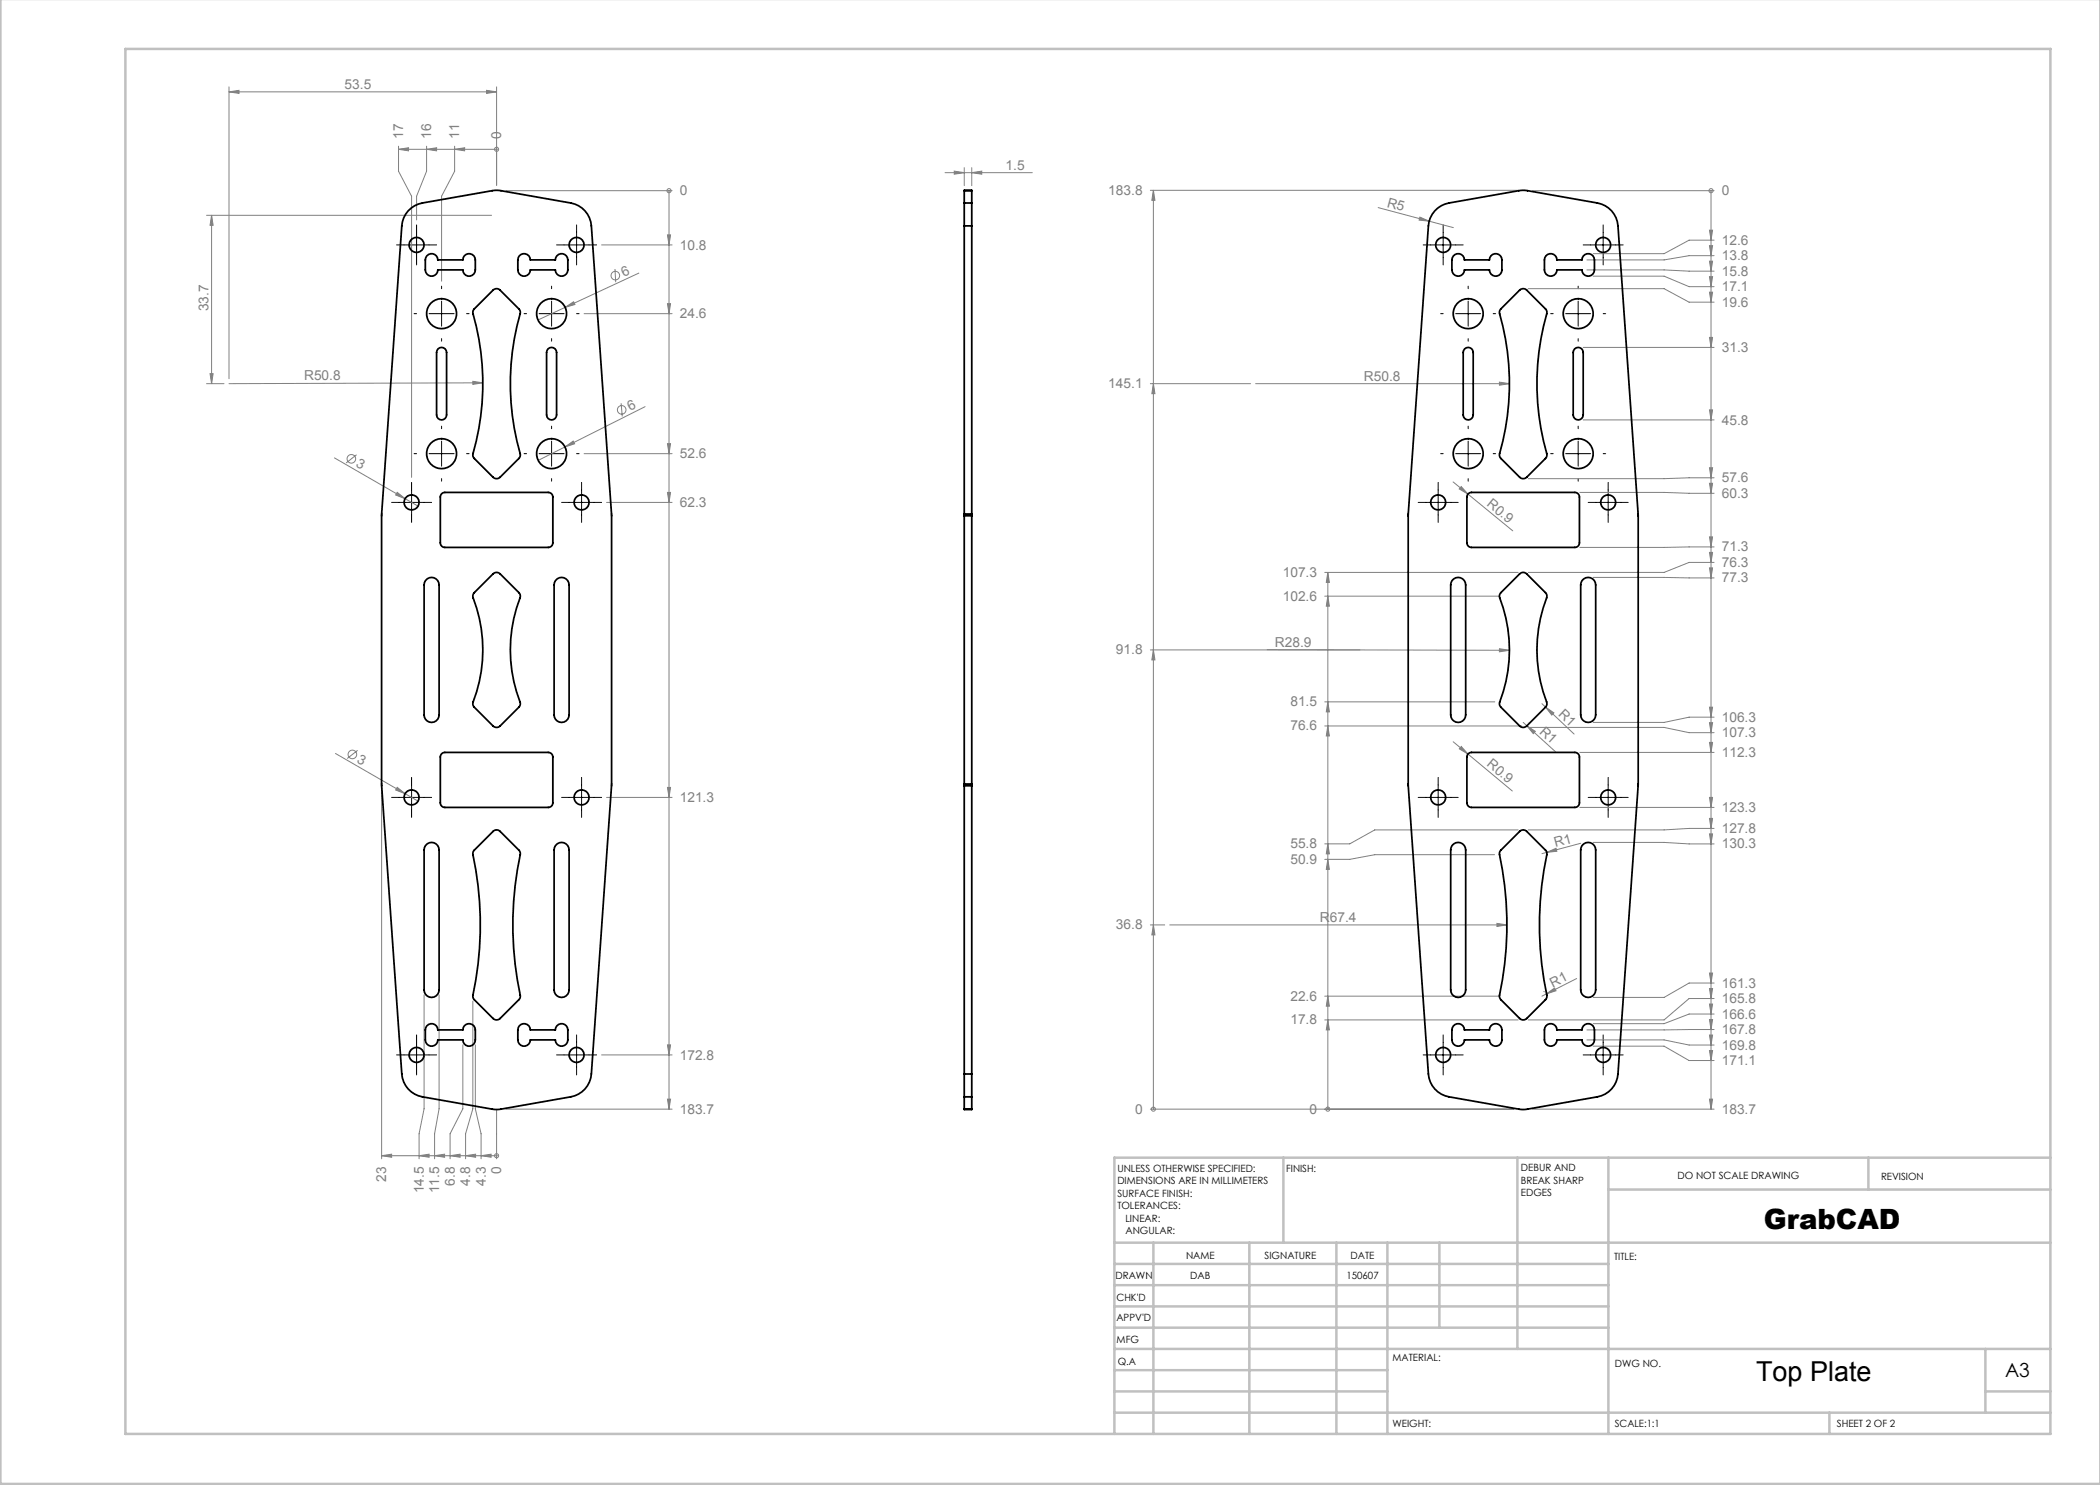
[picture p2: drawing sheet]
<svg xmlns="http://www.w3.org/2000/svg" width="420mm" height="297mm" viewBox="0 0 420 297" stroke-linecap="round" stroke-linejoin="round" font-family="sans-serif">
<g fill="none" stroke="#808080" stroke-width=".2">
<path d="M45.8 18.4l2-.3v.6zM45.8 17.4v58.3M45.8 18.4h53.5M97.3 18.1l2 .3-2 .3zM99.3 17.4v19.7M79.7 29.9h19.6M79.7 29.2v5l2.6 5v56.3M79.7 29.9l2-.3v.6zM85.3 29.9l2-.3v.6zM85.3 29.2v5l-2 5v4.8M90.9 29.2v5l-2.6 5v17M90.9 29.9l2-.3v.6z"/>
<path d="M99.3 29.9h.1M101.2 38.1h33.2M133.8 38.1h.1M133.8 38.1v183.7M189 34.5h17.5M190.8 34.2l2 .3-2 .3zM192.8 33.5v3.6M194.3 34.5l2-.3v.6zM194.3 33.5v3.6M230.1 38.1h73.5M230.7 38.1l.3 2h-.6zM230.7 38.1v183.7"/>
<path d="M306.5 38.1h36.3M342.2 38.1v183.7M342.2 38.1h.1M41.3 43.1h57M42.3 43.1l.3 2h-.6zM42.3 43.1v33.6M120.3 49h14.1M123 53.8l.1 2.6M127.8 54.6l-14.8 6.9M133.5 47h.6l-.3 2zM275.6 41.5l15.1 4M284 43.4l1.8 .8-2-.2z"/>
<path d="M305.6 57.7h27.2l5 2.7h5M317.4 54h15.4l5 .2h5M318.6 55.2h14.2l5 2.1h5M341.9 46h.6l-.3 2zM341.9 49.1h.6l-.3 2zM341.9 52.2h.6l-.3 2zM341.9 55.3h.6l-.3 2zM341.9 58.4h.6l-.3 2zM342.8 48h-5l-5 2.7h-14.2M342.8 51.1h-5l-5 .9h-15.4M41.3 76.7h3.5M42 74.7h.6l-.3 2z"/>
<path d="M94.6 76.3l2 .3-2 .3zM96.6 76.6l-50.8 .1M113 61.5l1.7-1.2 .3 .6zM113 61.5l-5.4 2.5M116.8 62.7h17.6M133.5 60.7h.6l-.3 2zM230.1 76.7h20M230.7 76.7l.3 2h-.6zM251.1 76.7h50.8M299.9 76.4l2 .3-2 .3zM316.6 69.5h26.2M341.9 67.5h.6l-.3 2z"/>
<path d="M66.9 91.6l16.7 9.6M71.3 91l-2.1 1.6M79.4 98.5l1.6 1.2-1.9-.7zM113 89.4l1.6-1.2 .3 .6zM116.8 90.7h17.6M124.2 80.7l.3 2.6M129 81.3l-21.4 10.8M133.5 88.7h.6l-.3 2zM133.5 98.5h.6l-.3 2zM290.6 96.4l11.9 9.8M292.2 97.3l1.4 1.5-1.7-1zM316 98.5h16.8l10 .2"/>
<path d="M316.6 84h26.2M341.9 82h.6l-.3 2zM341.9 93.6h.6l-.3 2zM341.9 96.7h.6l-.3 2zM342.8 95.6l-10 .1h-27.2M121.3 100.5h13.1M264.9 114.5h38.7M264.9 119.2h35M265.6 114.5v107.3M265.6 119.2l.3 2h-.6zM265.6 114.5l.3 2h-.6zM318.6 115.5l24.2 .1"/>
<path d="M341.9 107.4h.6l-.3 2zM341.9 110.5h.6l-.3 2zM341.9 113.6h.6l-.3 2zM342.8 109.4l-26.8 .1M342.8 112.5h-5l-5 2h-27.2M230.1 130h41.9M230.7 130l.3 2h-.6zM253.4 129.9l48.5 .2M299.9 129.7l2 .4-2 .3zM67.1 150.7l16.5 9.5M71.5 150.1l-2.1 1.6M76.3 158.2v73.6"/>
<path d="M79.4 157.5l1.6 1.2-1.9-.7zM121.3 159.5h13.1M133.5 157.5h.6l-.3 2zM264.9 145.2h39.4M264.9 140.4h34.1M265.6 145.2l.3 2h-.6zM265.6 140.4l.3 2h-.6zM290.6 148.4l11.9 9.8M292.3 149.3l1.3 1.5-1.7-1zM304.6 144.5l6.5 5.8M305.4 145.2l1.7 1.1-.4 .4zM305.6 144.4v.1"/>
<path d="M305.6 145.5h27.2l5 1h5M308.4 140.7l6.4 6.1M309.1 141.4l1.7 1.2-.4 .4zM316 150.5h26.8M341.9 141.4h.6l-.3 2zM341.9 144.5h.6l-.3 2zM341.9 148.5h.6l-.3 2zM341.9 159.5h.6l-.3 2zM342.8 143.4h-5l-5 1.1h-14.2M265.6 171.9l.3 2h-.6zM265.6 168.8l.3 2h-.6zM298.9 170.9h-24l-5 1h-5"/>
<path d="M303.6 166h-28.7l-5 2.8h-5M309.4 170.5l1.8-.8 .2 .6zM316 161.5h26.8M316.1 168.7l-7.7 2M318.6 168.5h14.2l5 .3h5M341.9 163.7h.6l-.3 2zM341.9 166.8h.6l-.3 2zM342.8 165.7h-5l-5 .3h-27.2M84.8 199v22.8l-1 5v5M87.8 199v22.8l-.9 5v5M230.1 185h2.8M230.7 185l.3 2h-.6z"/>
<path d="M233.9 185h67.5M264.9 199.2h35M265.6 199.2l.3 2h-.6zM299.4 184.7l2 .3-2 .3zM308.7 198.3l.2 .1M309.3 198.8l1.6-1.2 .3 .6zM315.3 195.7l-6.9 3.5M341.9 194.6h.6l-.3 2zM341.9 197.7h.6l-.3 2zM342.8 196.6h-5l-5 2.9h-14.2M342.8 199.7h-5l-5 4.3h-27.2M92.6 209v12.8l-2.6 5v5"/>
<path d="M94.6 200.2v21.6l-1.5 5v5M95.1 209v12.8l1.1 5v5M120.3 211h14.1M133.5 209h.6l-.3 2zM133.5 219.8h.6l-.3 2zM264.9 204h38.7M265.6 204l.3 2h-.6zM317.4 208h15.4l5 1h5M318.6 209.2h14.2l5 2.9h5M341.9 200.8h.6l-.3 2zM341.9 210.1h.6l-.3 2zM341.9 203.9h.6l-.3 2z"/>
<path d="M341.9 207h.6l-.3 2zM341.9 219.8h.6l-.3 2zM342.8 202.8h-5l-5 1.9h-14.2M342.8 205.9l-25.4 .1M76.3 231.1l2-.3v.7zM76.3 231.1h23M83.8 231.1l2-.3v.7zM86.9 231.1l2-.3v.7zM90 231.1l2-.3v.7zM93.1 231.1l2-.3v.7zM96.2 231.1l2-.3v.7zM99.3 231.1h.1"/>
<path d="M99.3 221.9v9.9M101.2 221.8h33.2M230.1 221.8h72.7M230.7 221.8h.1M265.6 221.8h.1M306.5 221.8h36.3"/>
<circle cx="99.3" cy="29.9" r=".41"/>
<circle cx="133.8" cy="38.1" r=".41"/>
<circle cx="342.2" cy="38.1" r=".41"/>
<circle cx="123.1" cy="55.1" r=".86"/>
<circle cx="70.3" cy="91.8" r=".86"/>
<circle cx="124.3" cy="82" r=".86"/>
<circle cx="70.5" cy="150.9" r=".86"/>
<circle cx="99.3" cy="231.1" r=".41"/>
<circle cx="230.7" cy="221.8" r=".41"/>
<circle cx="265.6" cy="221.8" r=".41"/>
</g>
<g fill="none" stroke="#000" stroke-width=".2" stroke-dasharray="15.2 1.3 1.3 1.3">
<path d="M80.8 49h-1.5M83.3 51.5v1.5M83.3 46.5v-1.5M85.8 49h1.5M88.3 57.7v-.5M110.3 57.7v-.5M112.8 49h-1.5M115.3 51.5v1.5M115.3 46.5v-1.5M117.8 49h1.5M286.1 49h-1.5M288.6 46.5v-1.5"/>
<path d="M288.6 51.5v1.5M291.1 49h1.5M293.6 57.7v-.5M315.6 57.7v-.5M318.1 49h-1.5M320.6 46.5v-1.5M320.6 51.5v1.5M323.1 49h1.5M83.3 62.7h-.5M88.3 67.7v.5M93.3 62.7h.5M105.3 62.7h-.5"/>
<path d="M110.3 67.7v.5M115.3 62.7h.5M288.6 62.7h-.5M293.6 67.7v.5M298.6 62.7h.5M310.6 62.7h-.5M315.6 67.7v.5M320.6 62.7h.5M82.3 98v-1.5M83.3 90.7h-.5M88.3 95.7v.5M88.3 85.7v-.5"/>
<path d="M93.3 90.7h.5M105.3 90.7h-.5M110.3 95.7v.5M110.3 85.7v-.5M115.3 90.7h.5M116.3 98v-1.5M287.6 98v-1.5M288.6 90.7h-.5M293.6 85.7v-.5M293.6 95.7v.5M298.6 90.7h.5M310.6 90.7h-.5"/>
<path d="M315.6 85.7v-.5M315.6 95.7v.5M320.6 90.7h.5M321.6 98v-1.5M79.8 100.5h-1.5M82.3 103v1.5M84.8 100.5h1.5M113.8 100.5h-1.5M116.3 103v1.5M118.8 100.5h1.5M285.1 100.5h-1.5M287.6 103v1.5"/>
<path d="M290.1 100.5h1.5M319.1 100.5h-1.5M321.6 103v1.5M324.1 100.5h1.5M79.8 159.5h-1.5M82.3 157v-1.5M84.8 159.5h1.5M113.8 159.5h-1.5M116.3 157v-1.5M118.8 159.5h1.5M285.1 159.5h-1.5M287.6 157v-1.5"/>
<path d="M290.1 159.5h1.5M319.1 159.5h-1.5M321.6 157v-1.5M324.1 159.5h1.5M82.3 162v1.5M116.3 162v1.5M287.6 162v1.5M321.6 162v1.5M80.8 211h-1.5M83.3 213.5v1.5M83.3 208.5v-1.5M85.8 211h1.5"/>
<path d="M112.8 211h-1.5M115.3 213.5v1.5M115.3 208.5v-1.5M117.8 211h1.5M286.1 211h-1.5M288.6 208.5v-1.5M288.6 213.5v1.5M291.1 211h1.5M318.1 211h-1.5M320.6 208.5v-1.5M320.6 213.5v1.5M323.1 211h1.5"/>
</g>
<g fill="none" stroke="#000" stroke-width=".2">
<path d="M80.8 49h5M83.3 46.5v5M112.8 49h5M115.3 46.5v5M286.1 49h5M288.6 46.5v5M318.1 49h5M320.6 46.5v5M85.8 62.7h5M88.3 60.2v5M107.8 62.7h5M110.3 60.2v5"/>
<path d="M291.1 62.7h5M293.6 60.2v5M313.1 62.7h5M315.6 60.2v5M82.3 98v5M85.8 90.7h5M88.3 88.2v5M107.8 90.7h5M110.3 88.2v5M116.3 98v5M287.6 98v5M291.1 90.7h5"/>
<path d="M293.6 88.2v5M313.1 90.7h5M315.6 88.2v5M321.6 98v5M79.8 100.5h5M113.8 100.5h5M285.1 100.5h5M319.1 100.5h5M79.8 159.5h5M82.3 157v5M113.8 159.5h5M116.3 157v5"/>
<path d="M285.1 159.5h5M287.6 157v5M319.1 159.5h5M321.6 157v5M80.8 211h5M83.3 208.5v5M112.8 211h5M115.3 208.5v5M286.1 211h5M288.6 208.5v5M318.1 211h5M320.6 208.5v5"/>
</g>
<g fill="none" stroke="#c0c0c0" stroke-width=".5">
<path d="M.1 -.1v296.9h419.9M25.1 9.8h385v277h-385zM256.7 231.5v17M303.5 231.5v38.3M321.7 231.5v55.3M321.7 237.9h88.4M373.7 231.5v6.4M410.1 231.5h-187.2v55.3M222.9 248.5h187.2M222.9 257h98.8M222.9 252.8h98.8M230.7 248.5v38.3"/>
<path d="M249.9 248.5v38.3M267.3 248.5v38.3M277.5 248.5v38.3M287.9 248.5v17M222.9 265.5h98.8M222.9 261.3h98.8M222.9 278.3h54.6M222.9 274h54.6M222.9 269.8h187.2M397.1 278.3h13M397.1 269.8v12.7M222.9 282.5h187.2"/>
<path d="M365.9 282.5v4.3"/>
</g>
<g fill="#808080">
<path d="M79.4 157.5l1.6 1.2-1.9-.7z"/>
<path d="M79.4 98.5l1.6 1.2-1.9-.7z"/>
<path d="M284 43.4l1.8 .8-2-.2z"/>
<path d="M299.9 129.7l2 .4-2 .3z"/>
<path d="M299.4 184.7l2 .3-2 .3z"/>
<path d="M94.6 76.3l2 .3-2 .3z"/>
<path d="M309.4 170.5l1.8-.8 .2 .6z"/>
<path d="M113 61.5l1.7-1.2 .3 .6z"/>
<path d="M113 89.4l1.6-1.2 .3 .6z"/>
<path d="M309.3 198.8l1.6-1.2 .3 .6z"/>
<path d="M309.1 141.4l1.7 1.2-.4 .4z"/>
<path d="M305.4 145.2l1.7 1.1-.4 .4z"/>
<path d="M292.3 149.3l1.3 1.5-1.7-1z"/>
<path d="M292.2 97.3l1.4 1.5-1.7-1z"/>
<path d="M299.9 76.4l2 .3-2 .3z"/>
<path d="M341.9 46h.6l-.3 2zM341.9 49.1h.6l-.3 2zM341.9 52.2h.6l-.3 2zM341.9 55.3h.6l-.3 2zM341.9 58.4h.6l-.3 2zM341.9 67.5h.6l-.3 2zM341.9 82h.6l-.3 2zM341.9 93.6h.6l-.3 2zM341.9 96.7h.6l-.3 2zM341.9 107.4h.6l-.3 2zM341.9 110.5h.6l-.3 2zM341.9 113.6h.6l-.3 2zM341.9 141.4h.6l-.3 2zM341.9 144.5h.6l-.3 2zM341.9 148.5h.6l-.3 2zM341.9 159.5h.6l-.3 2zM341.9 163.7h.6l-.3 2zM341.9 166.8h.6l-.3 2zM341.9 194.6h.6l-.3 2zM341.9 197.7h.6l-.3 2zM341.9 200.8h.6l-.3 2zM341.9 210.1h.6l-.3 2zM341.9 203.9h.6l-.3 2zM341.9 207h.6l-.3 2zM341.9 219.8h.6l-.3 2zM265.6 204l.3 2h-.6zM265.6 199.2l.3 2h-.6zM265.6 171.9l.3 2h-.6zM265.6 168.8l.3 2h-.6zM265.6 145.2l.3 2h-.6zM265.6 140.4l.3 2h-.6zM265.6 119.2l.3 2h-.6zM265.6 114.5l.3 2h-.6zM230.7 185l.3 2h-.6zM230.7 130l.3 2h-.6zM230.7 76.7l.3 2h-.6zM230.7 38.1l.3 2h-.6z"/>
<path d="M97.3 18.1l2 .3-2 .3zM45.8 18.4l2-.3v.6zM133.5 47h.6l-.3 2zM133.5 60.7h.6l-.3 2zM133.5 88.7h.6l-.3 2zM133.5 98.5h.6l-.3 2zM133.5 157.5h.6l-.3 2zM133.5 209h.6l-.3 2zM133.5 219.8h.6l-.3 2z"/>
<path d="M90.9 29.9l2-.3v.6zM85.3 29.9l2-.3v.6zM79.7 29.9l2-.3v.6zM96.2 231.1l2-.3v.7zM93.1 231.1l2-.3v.7zM90 231.1l2-.3v.7zM86.9 231.1l2-.3v.7zM83.8 231.1l2-.3v.7zM76.3 231.1l2-.3v.7z"/>
<path d="M42.3 43.1l.3 2h-.6zM42 74.7h.6l-.3 2z"/>
<path d="M190.8 34.2l2 .3-2 .3zM194.3 34.5l2-.3v.6z"/>
</g>
<g fill="none" stroke="#000" stroke-width=".35">
<path d="M192.8 38.1h1.5M192.8 38.1v2.5M194.3 38.1v2.5M81.6 42.2a5 5 0 0 1 2.9-1.6l14.8-2.5 14.9 2.5a5 5 0 0 1 4.1 4.6l4 58v53.8l-4 57.8a5 5 0 0 1-4.1 4.6l-14.9 2.5-14.8-2.5a5 5 0 0 1-4.1-4.6l-4.1-58v-53.8l4.1-57.8a5 5 0 0 1 1.2-3zM85.4 51.2a1.25 1.25 0 0 1 1.3-.4 1.25 1.25 0 0 1 .9 1.2h5a1.25 1.25 0 0 1 1.2-1.3 1.25 1.25 0 0 1 1.3 1.3v2a1.25 1.25 0 0 1-1.3 1.2 1.25 1.25 0 0 1-1.2-1.2h-5a1.25 1.25 0 0 1-1.3 1.2 1.25 1.25 0 0 1-1.2-1.2v-2zM98.6 58a1 1 0 0 1 1.4 0l3.8 3.8 .3 .6a52.8 52.8 0 0 0 0 28.7l-.3 .6-3.8 3.7a1 1 0 0 1-1.4 0l-3.7-3.7-.3-.6a52.8 52.8 0 0 0 0-28.7l.3-.6zM103.9 51.2a1.25 1.25 0 0 1 1.3-.4 1.25 1.25 0 0 1 .9 1.2h5a1.25 1.25 0 0 1 1.2-1.3 1.25 1.25 0 0 1 1.3 1.3v2a1.25 1.25 0 0 1-1.3 1.2 1.25 1.25 0 0 1-1.2-1.2h-5a1.25 1.25 0 0 1-1.3 1.2 1.25 1.25 0 0 1-1.2-1.2v-2zM192.8 40.6v4.6M192.8 45.2v57.6M192.8 45.2h1.5M192.8 40.6h1.5M194.3 40.6v4.6"/>
<path d="M194.3 45.2v57.6M287 42.2a5 5 0 0 1 2.8-1.6l14.8-2.5 14.9 2.5a5 5 0 0 1 4.1 4.6l4 57.9v53.9l-4 57.8a5 5 0 0 1-4.1 4.6l-14.9 2.5-14.8-2.5a5 5 0 0 1-4.1-4.6l-4.1-58v-53.8l4.1-57.8a5 5 0 0 1 1.3-3zM290.7 51.2a1.25 1.25 0 0 1 1.4-.4 1.25 1.25 0 0 1 .8 1.2h5a1.25 1.25 0 0 1 1.2-1.3 1.25 1.25 0 0 1 1.3 1.3v2a1.25 1.25 0 0 1-1.3 1.2 1.25 1.25 0 0 1-1.2-1.2h-5a1.25 1.25 0 0 1-1.3 1.2 1.25 1.25 0 0 1-1.2-1.2v-2zM303.9 58a1 1 0 0 1 1.4 0l3.8 3.8 .3 .6a52.8 52.8 0 0 0 0 28.7l-.3 .6-3.8 3.7a1 1 0 0 1-1.4 0l-3.7-3.7-.3-.6a52.8 52.8 0 0 0 0-28.7l.3-.6zM309.2 51.2a1.25 1.25 0 0 1 1.4-.4 1.25 1.25 0 0 1 .8 1.2h5a1.25 1.25 0 0 1 1.2-1.3 1.25 1.25 0 0 1 1.3 1.3v2a1.25 1.25 0 0 1-1.3 1.2 1.25 1.25 0 0 1-1.2-1.2h-5a1.25 1.25 0 0 1-1.3 1.2 1.25 1.25 0 0 1-1.2-1.2v-2zM87.6 69.8a1 1 0 0 1 1.1-.2 1 1 0 0 1 .6 .9v12.5a1 1 0 0 1-1 1 1 1 0 0 1-1-1v-12.5zM109.6 69.8a1 1 0 0 1 1.1-.2 1 1 0 0 1 .6 .9v12.5a1 1 0 0 1-1 1 1 1 0 0 1-1-1v-12.5zM292.9 69.8a1 1 0 0 1 1.1-.2 1 1 0 0 1 .6 .9v12.5a1 1 0 0 1-1 1 1 1 0 0 1-1-1v-12.5zM314.9 69.8a1 1 0 0 1 1.1-.2 1 1 0 0 1 .6 .9v12.5a1 1 0 0 1-1 1 1 1 0 0 1-1-1v-12.5zM88.3 98.8l.7-.3h20.7a.91 .91 0 0 1 .9 .9v9.2a.91 .91 0 0 1-.9 .9h-20.7a.91 .91 0 0 1-.9-.9v-9.2zM293.7 98.8l.6-.3h20.7a.91 .91 0 0 1 .9 .9v9.2a.91 .91 0 0 1-.9 .9h-20.7a.91 .91 0 0 1-.9-.9v-9.2zM85.4 115.8a1.5 1.5 0 0 1 2.4 1.2v26a1.5 1.5 0 0 1-1.5 1.5 1.5 1.5 0 0 1-1.5-1.5v-26l.1-.5z"/>
<path d="M94.9 118.5l3.7-3.7a1 1 0 0 1 1.4 0l3.8 3.7a1 1 0 0 1 .2 1.1 29.7 29.7 0 0 0 .1 21.2l-.3 .6-3.8 3.8a1 1 0 0 1-1.4 0l-3.7-3.8a1 1 0 0 1-.3-1 29.7 29.7 0 0 0 0-21.2zM111.4 115.8a1.5 1.5 0 0 1 2.4 1.2v26a1.5 1.5 0 0 1-1.5 1.5 1.5 1.5 0 0 1-1.5-1.5v-26l.1-.5zM192.8 102.8v.4M192.8 103.2h1.5M192.8 103.2v53.6M192.8 102.8h1.5M194.3 102.8v.4M194.3 103.2v53.6M290.4 116.1a1.5 1.5 0 0 1 1.7-.5 1.5 1.5 0 0 1 1 1.4v26a1.5 1.5 0 0 1-1.5 1.5 1.5 1.5 0 0 1-1.5-1.5v-26zM303.9 114.8a1 1 0 0 1 1.4 0l3.8 3.7a1 1 0 0 1 .2 1.1 29.7 29.7 0 0 0 .1 21.2l-.3 .6-3.8 3.8a1 1 0 0 1-1.4 0l-3.7-3.8a1 1 0 0 1-.2-1 29.7 29.7 0 0 0-.1-21.2l.3-.7zM316.4 116.1a1.5 1.5 0 0 1 1.7-.5 1.5 1.5 0 0 1 1 1.4v26a1.5 1.5 0 0 1-1.5 1.5 1.5 1.5 0 0 1-1.5-1.5v-26zM88.3 150.8l.7-.3h20.7a.91 .91 0 0 1 .9 .9v9.2a.91 .91 0 0 1-.9 .9h-20.7a.91 .91 0 0 1-.9-.9v-9.2z"/>
<path d="M192.8 156.8v.4M192.8 156.8h1.5M192.8 157.2v57.6M192.8 157.2h1.5M194.3 156.8v.4M194.3 157.2v57.6M293.7 150.8l.6-.3h20.7a.91 .91 0 0 1 .9 .9v9.2a.91 .91 0 0 1-.9 .9h-20.7a.91 .91 0 0 1-.9-.9v-9.2zM85.4 168.8a1.5 1.5 0 0 1 2.4 1.2v28a1.5 1.5 0 0 1-1.5 1.5 1.5 1.5 0 0 1-1.5-1.5v-28l.1-.5zM98.6 166.3a1 1 0 0 1 1.4 0l3.8 3.7 .3 .6a70.6 70.6 0 0 0 0 28.8l-.3 .5-3.8 3.8a1 1 0 0 1-1.4 0l-3.7-3.8-.3-.5a70.6 70.6 0 0 0 0-28.8l.3-.6zM111.4 168.8a1.5 1.5 0 0 1 2.4 1.2v28a1.5 1.5 0 0 1-1.5 1.5 1.5 1.5 0 0 1-1.5-1.5v-28l.1-.5zM290.8 168.8a1.5 1.5 0 0 1 2.3 1.2v28a1.5 1.5 0 0 1-1.5 1.5 1.5 1.5 0 0 1-1.5-1.5v-28l.1-.5zM303.9 166.3a1 1 0 0 1 1.4 0l3.8 3.7 .3 .6a70.6 70.6 0 0 0 0 28.8l-.3 .5-3.8 3.8a1 1 0 0 1-1.4 0l-3.7-3.8-.3-.5a70.6 70.6 0 0 0 0-28.8l.3-.6z"/>
<path d="M316.8 168.8a1.5 1.5 0 0 1 2.3 1.2v28a1.5 1.5 0 0 1-1.5 1.5 1.5 1.5 0 0 1-1.5-1.5v-28l.1-.5zM85.4 205.2a1.25 1.25 0 0 1 1.3-.4 1.25 1.25 0 0 1 .9 1.2h5a1.25 1.25 0 0 1 1.2-1.3 1.25 1.25 0 0 1 1.3 1.3v2a1.25 1.25 0 0 1-1.3 1.2 1.25 1.25 0 0 1-1.2-1.2h-5a1.25 1.25 0 0 1-1.3 1.2 1.25 1.25 0 0 1-1.2-1.2v-2zM103.9 205.2a1.25 1.25 0 0 1 1.3-.4 1.25 1.25 0 0 1 .9 1.2h5a1.25 1.25 0 0 1 1.2-1.3 1.25 1.25 0 0 1 1.3 1.3v2a1.25 1.25 0 0 1-1.3 1.2 1.25 1.25 0 0 1-1.2-1.2h-5a1.25 1.25 0 0 1-1.3 1.2 1.25 1.25 0 0 1-1.2-1.2v-2zM192.8 214.8v4.6M192.8 219.4v2.4M192.8 214.8h1.5M192.8 219.4h1.5M194.3 214.8v4.6M194.3 219.4v2.4M290.7 205.2a1.25 1.25 0 0 1 1.4-.4 1.25 1.25 0 0 1 .8 1.2h5a1.25 1.25 0 0 1 1.2-1.3 1.25 1.25 0 0 1 1.3 1.3v2a1.25 1.25 0 0 1-1.3 1.2 1.25 1.25 0 0 1-1.2-1.2h-5a1.25 1.25 0 0 1-1.3 1.2 1.25 1.25 0 0 1-1.2-1.2v-2zM309.2 205.2a1.25 1.25 0 0 1 1.4-.4 1.25 1.25 0 0 1 .8 1.2h5a1.25 1.25 0 0 1 1.2-1.3 1.25 1.25 0 0 1 1.3 1.3v2a1.25 1.25 0 0 1-1.3 1.2 1.25 1.25 0 0 1-1.2-1.2h-5a1.25 1.25 0 0 1-1.3 1.2 1.25 1.25 0 0 1-1.2-1.2v-2zM192.8 221.8h1.5"/>
<circle cx="83.3" cy="49" r="1.5"/>
<circle cx="115.3" cy="49" r="1.5"/>
<circle cx="288.6" cy="49" r="1.5"/>
<circle cx="320.6" cy="49" r="1.5"/>
<circle cx="88.3" cy="62.7" r="3"/>
<circle cx="110.3" cy="62.7" r="3"/>
<circle cx="293.6" cy="62.7" r="3"/>
<circle cx="315.6" cy="62.7" r="3"/>
<circle cx="88.3" cy="90.7" r="3"/>
<circle cx="110.3" cy="90.7" r="3"/>
<circle cx="293.6" cy="90.7" r="3"/>
<circle cx="315.6" cy="90.7" r="3"/>
<circle cx="82.3" cy="100.5" r="1.5"/>
<circle cx="116.3" cy="100.5" r="1.5"/>
<circle cx="287.6" cy="100.5" r="1.5"/>
<circle cx="321.6" cy="100.5" r="1.5"/>
<circle cx="82.3" cy="159.5" r="1.5"/>
<circle cx="116.3" cy="159.5" r="1.5"/>
<circle cx="287.6" cy="159.5" r="1.5"/>
<circle cx="321.6" cy="159.5" r="1.5"/>
<circle cx="83.3" cy="211" r="1.5"/>
<circle cx="115.3" cy="211" r="1.5"/>
<circle cx="288.6" cy="211" r="1.5"/>
<circle cx="320.6" cy="211" r="1.5"/>
</g>
<text font-size="5.6" x="352.8" y="245.7">GrabCAD</text>
<text font-size="5.5" x="351.2" y="276.1">Top Plate</text>
<text font-size="3.9" x="401" y="275.4">A3</text>
<g font-size="2.7" fill="#808080">
<text x="68.9" y="17.8">53.5</text>
<text x="80.6" y="27.7" transform="rotate(-90 80.6 27.7)">17</text>
<text x="86.2" y="27.7" transform="rotate(-90 86.2 27.7)">16</text>
<text x="91.8" y="27.7" transform="rotate(-90 91.8 27.7)">11</text>
<text x="100.2" y="27.7" transform="rotate(-90 100.2 27.7)">0</text>
<text x="201.1" y="33.9">1.5</text>
<text x="135.9" y="39.1">0</text>
<text x="221.7" y="39">183.8</text>
<text x="277.3" y="41.3" transform="rotate(15 277.3 41.3)">R5</text>
<text x="344.3" y="39.1">0</text>
<text x="135.9" y="49.9">10.8</text>
<text x="344.3" y="49">12.6</text>
<text x="344.3" y="52.1">13.8</text>
<text x="124.7" y="55.4" transform="rotate(-25 124.7 55.4)">6</text>
<text x="344.3" y="55.2">15.8</text>
<text x="344.3" y="58.3">17.1</text>
<text x="41.7" y="62.2" transform="rotate(-90 41.7 62.2)">33.7</text>
<text x="135.9" y="63.7">24.6</text>
<text x="344.3" y="61.4">19.6</text>
<text x="344.3" y="70.4">31.3</text>
<text x="60.8" y="76.1">R50.8</text>
<text x="221.7" y="77.6">145.1</text>
<text x="272.8" y="76.1">R50.8</text>
<text x="126" y="82.2" transform="rotate(-27 126 82.2)">6</text>
<text x="344.3" y="84.9">45.8</text>
<text x="71" y="93.3" transform="rotate(30 71 93.3)">3</text>
<text x="135.9" y="91.6">52.6</text>
<text x="135.9" y="101.4">62.3</text>
<text x="297.3" y="101.1" transform="rotate(39 297.3 101.1)">R0.9</text>
<text x="344.3" y="96.5">57.6</text>
<text x="344.3" y="99.6">60.3</text>
<text x="344.3" y="110.3">71.3</text>
<text x="344.3" y="113.4">76.3</text>
<text x="256.5" y="115.4">107.3</text>
<text x="344.3" y="116.5">77.3</text>
<text x="256.5" y="120.1">102.6</text>
<text x="223.2" y="130.9">91.8</text>
<text x="255" y="129.3">R28.9</text>
<text x="258.1" y="141.3">81.5</text>
<text x="311.6" y="142.9" transform="rotate(43 311.6 142.9)">R1</text>
<text x="258.1" y="146.1">76.6</text>
<text x="307.7" y="146.5" transform="rotate(42 307.7 146.5)">R1</text>
<text x="344.3" y="144.3">106.3</text>
<text x="344.3" y="147.4">107.3</text>
<text x="71.2" y="152.4" transform="rotate(30 71.2 152.4)">3</text>
<text x="297.2" y="153.1" transform="rotate(40 297.2 153.1)">R0.9</text>
<text x="344.3" y="151.4">112.3</text>
<text x="135.9" y="160.4">121.3</text>
<text x="344.3" y="162.4">123.3</text>
<text x="344.3" y="166.6">127.8</text>
<text x="258.1" y="172.8">50.9</text>
<text x="258.1" y="169.7">55.8</text>
<text x="311.1" y="169.4" transform="rotate(-15 311.1 169.4)">R1</text>
<text x="344.3" y="169.7">130.3</text>
<text x="223.2" y="185.9">36.8</text>
<text x="264" y="184.4">R67.4</text>
<text x="310.6" y="197.5" transform="rotate(-27 310.6 197.5)">R1</text>
<text x="344.3" y="197.5">161.3</text>
<text x="258.1" y="200.1">22.6</text>
<text x="344.3" y="200.6">165.8</text>
<text x="344.3" y="203.7">166.6</text>
<text x="258.1" y="204.9">17.8</text>
<text x="344.3" y="206.8">167.8</text>
<text x="344.3" y="209.9">169.8</text>
<text x="135.9" y="211.9">172.8</text>
<text x="344.3" y="213">171.1</text>
<text x="135.9" y="222.7">183.7</text>
<text x="227" y="222.7">0</text>
<text x="261.9" y="222.7">0</text>
<text x="344.3" y="222.7">183.7</text>
<text x="77.3" y="236.3" transform="rotate(-90 77.3 236.3)">23</text>
<text x="84.7" y="238.6" transform="rotate(-90 84.7 238.6)">14.5</text>
<text x="87.8" y="238.6" transform="rotate(-90 87.8 238.6)">11.5</text>
<text x="90.9" y="237.1" transform="rotate(-90 90.9 237.1)">6.8</text>
<text x="94" y="237.1" transform="rotate(-90 94 237.1)">4.8</text>
<text x="97.1" y="237.1" transform="rotate(-90 97.1 237.1)">4.3</text>
<text x="100.2" y="234.8" transform="rotate(-90 100.2 234.8)">0</text>
</g>
<g font-size="2">
<text x="223.5" y="234.4">UNLESS OTHERWISE SPECIFIED:</text>
<text x="223.5" y="236.9">DIMENSIONS ARE IN MILLIMETERS</text>
<text x="223.5" y="239.4">SURFACE FINISH:</text>
<text x="257.2" y="234.4">FINISH:</text>
<text x="304.2" y="234.3">DEBUR AND</text>
<text x="304.2" y="236.8">BREAK SHARP</text>
<text x="304.2" y="239.3">EDGES</text>
<text x="335.5" y="235.8">DO NOT SCALE DRAWING</text>
<text x="376.2" y="236">REVISION</text>
<text x="223.5" y="241.9">TOLERANCES:</text>
<text x="225.1" y="244.4">LINEAR:</text>
<text x="225.1" y="246.9">ANGULAR:</text>
<text x="237.2" y="251.8">NAME</text>
<text x="252.9" y="251.7">SIGNATURE</text>
<text x="270.1" y="251.7">DATE</text>
<text x="223.1" y="255.9">DRAWN</text>
<text x="238" y="255.9">DAB</text>
<text x="269.3" y="255.7">150607</text>
<text x="322.8" y="252">TITLE:</text>
<text x="223.3" y="260.1">CHK'D</text>
<text x="223.3" y="264.2">APPV'D</text>
<text x="223.3" y="268.6">MFG</text>
<text x="223.5" y="272.9">Q.A</text>
<text x="278.5" y="272.3">MATERIAL:</text>
<text x="323" y="273.4">DWG NO.</text>
<text x="278.5" y="285.3">WEIGHT:</text>
<text x="323" y="285.4">SCALE:1:1</text>
<text x="367.4" y="285.4">SHEET 2 OF 2</text>
</g>
</svg>
